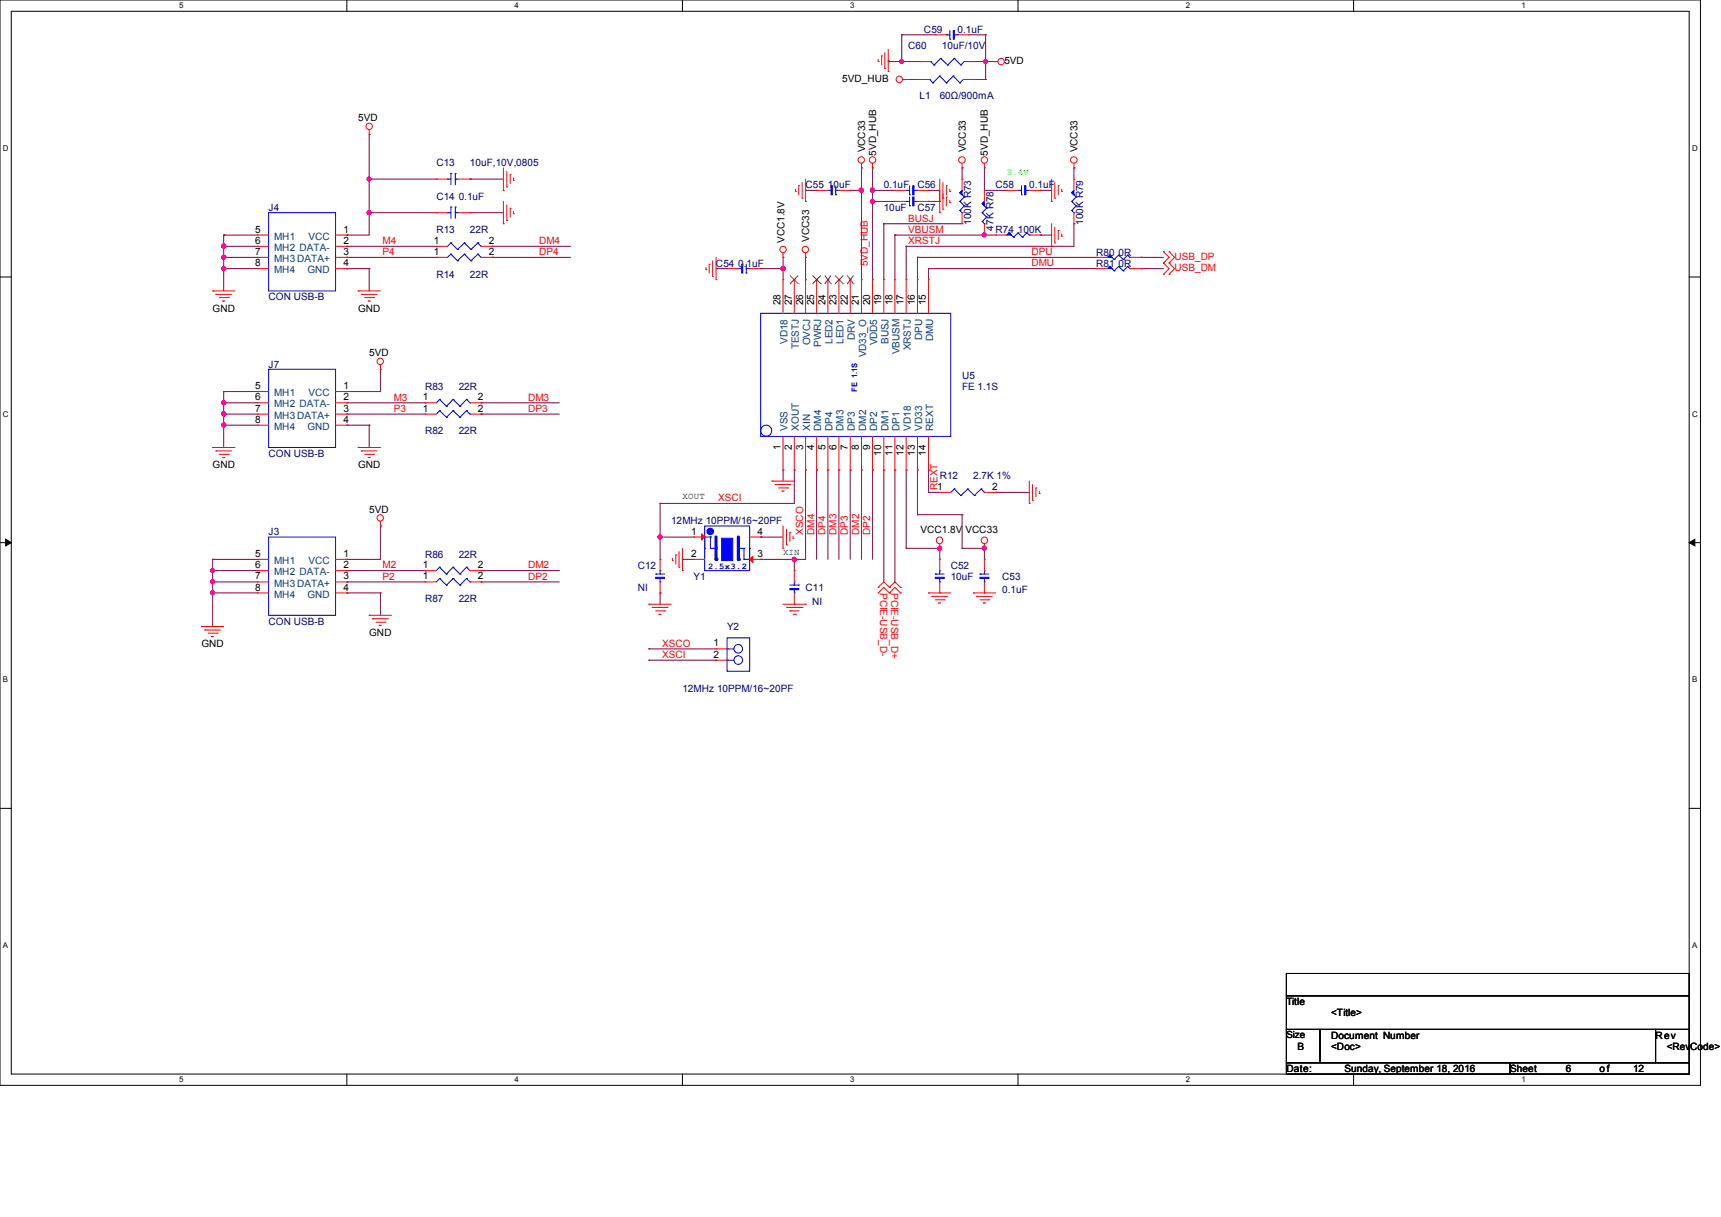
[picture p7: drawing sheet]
<svg xmlns="http://www.w3.org/2000/svg" width="297mm" height="210mm" viewBox="0 0 297 210" stroke-linecap="round" stroke-linejoin="round" font-family="sans-serif">
<path d="M0 0h293.5v187.3h-293.5zM1.9 1.9h289.6v183.4h-289.6z" fill="none" stroke="#000" stroke-width=".17"/>
<g fill="#fff">
<path d="M30.9 .2h.8v1.5h-.8z"/>
<path d="M30.9 185.5h.8v1.6h-.8z"/>
</g>
<path d="M59.9 0v1.9M59.9 185.3v2" fill="none" stroke="#000" stroke-width=".17"/>
<g fill="#fff">
<path d="M88.8 .2h.8v1.5h-.8z"/>
<path d="M88.8 185.5h.8v1.6h-.8z"/>
</g>
<path d="M117.8 0v1.9M117.8 185.3v2" fill="none" stroke="#000" stroke-width=".17"/>
<g fill="#fff">
<path d="M146.7 .2h.8v1.5h-.8z"/>
<path d="M146.7 185.5h.8v1.6h-.8z"/>
</g>
<path d="M175.7 0v1.9M175.7 185.3v2" fill="none" stroke="#000" stroke-width=".17"/>
<g fill="#fff">
<path d="M204.6 .2h.8v1.5h-.8z"/>
<path d="M204.6 185.5h.8v1.6h-.8z"/>
</g>
<path d="M233.6 0v1.9M233.6 185.3v2" fill="none" stroke="#000" stroke-width=".17"/>
<g fill="#fff">
<path d="M262.6 .2h.7v1.5h-.7z"/>
<path d="M262.6 185.5h.7v1.6h-.7z"/>
<path d="M.5 24.8h1v1.6h-1z"/>
<path d="M292 24.8h1v1.6h-1z"/>
<path d="M.5 70.7h1v1.5h-1z"/>
<path d="M292 70.7h1v1.5h-1z"/>
</g>
<path d="M0 47.8h1.9M291.5 47.8h2" fill="none" stroke="#000" stroke-width=".17"/>
<g fill="#fff">
<path d="M.5 116.5h.9v1.6h-.9z"/>
<path d="M292 116.5h.9v1.6h-.9z"/>
</g>
<path d="M0 93.6h1.9M291.5 93.6h2" fill="none" stroke="#000" stroke-width=".17"/>
<path d="M1 93l.9 .6-.9 .6zM291.5 93.6l1-.6v1.2z" fill="#000" stroke="#000" stroke-width=".17"/>
<g fill="#fff">
<path d="M.5 162.4h.9v1.5h-.9z"/>
<path d="M292 162.4h.9v1.5h-.9z"/>
</g>
<path d="M0 139.5h1.9M291.5 139.5h2M222 168h69.5v3.8h-69.5zM222 171.8h69.5v5.8h-69.5zM222 177.6h5.8v5.8h-5.8zM227.8 177.6h57.9v5.8h-57.9zM285.7 177.6h5.8v5.8h-5.8zM222 183.4h38.6v1.9h-38.6zM260.6 183.4h30.9v1.9h-30.9z" fill="none" stroke="#000" stroke-width=".17"/>
<g fill="none" stroke="#800040" stroke-width=".17">
<path d="M153.3 10.5h.1M153.3 10.5v.1h5.4M155.6 10.6h.1M155.6 6h.1M155.6 6h5.8M155.6 6v4.6M156.6 13.7h1.9M158.5 13.7h.1M158.7 10.6h.1M167.2 6h2.9M168.1 13.7h2M168.4 10.6h3"/>
<path d="M170.1 10.6h.1M170.1 13.7h.1M170.1 6h.1M170.1 6v7.7M171.4 10.6h.1M63.7 23.2h.1M63.7 30.9h.1M63.7 36.7h.1M63.7 23.2v17.4h-3.8M63.7 30.9h11.6M63.7 36.7h11.6M81.1 36.7h.1"/>
<path d="M81.1 30.9h.1M81.1 30.9h5.8M81.1 36.7h5.8M139 32.9h.1M139 32.9h1.9M146.7 32.9h.1M146.7 32.9h2M148.7 32.9h.1M148.7 29h.1M148.7 29v19.3M150.6 32.9h.1M150.6 29h.1"/>
<path d="M150.6 34.8h.1M150.6 29v19.3M150.6 32.9h3.8M150.6 34.8h3.8M152.5 38.6h.1M152.5 38.6v9.7M152.5 38.6h13.5M160.2 32.9h.1M160.2 34.8h.1M160.2 32.9h2M160.2 34.8h2M166 29h.1"/>
<path d="M166 29v1.9M169.9 32.9h.1M169.9 29h.1M169.9 32.9h3.8M169.9 29v3.9M179.5 32.9h.1M179.5 32.9h2M185.3 38.6h.1M185.3 29h.1M185.3 38.6v3.9h-28.9M185.3 29v1.9M38.6 40.6h.1"/>
<path d="M38.6 42.5h.1M38.6 44.4h.1M38.6 46.4h.1M38.6 46.4h5.8M38.6 42.5h5.8M38.6 44.4h5.8M38.6 40.6h5.8M38.6 40.6v9.6M59.9 46.4h.1M59.9 42.5h.1M59.9 44.4h.1M59.9 40.6h.1"/>
<path d="M59.9 46.4h3.8M59.9 42.5h15.4M59.9 44.4h15.4M63.7 46.4h.1M63.7 46.4v3.8M85 44.4h.1M85 42.5h.1M85 42.5h13.5M85 44.4h13.5M123.6 46.4h.1M123.6 46.4h1.9M131.3 46.4h.1"/>
<path d="M131.3 46.4h3.8M135.1 44.4h.1M135.1 46.4h.1M135.1 44.4v3.9M139 44.4h.1M139 44.4v3.9M154.4 40.6h.1M154.4 40.6v7.7M154.4 40.6h17.4M156.4 42.5h.1M156.4 42.5v5.8M158.3 44.4h.1"/>
<path d="M158.3 44.4h30.9M158.3 44.4v3.9M160.2 46.4h.1M160.2 46.4h29M160.2 46.4v1.9M169.9 40.6h.1M179.5 40.6h.1M179.5 40.6h2M196.9 44.4h.1M196.9 46.4h.1M196.9 46.4h3.9M196.9 44.4h3.9"/>
<path d="M38.6 67.6h.1M38.6 73.4h.1M38.6 71.5h.1M38.6 69.5h.1M38.6 71.5h5.8M38.6 69.5h5.8M38.6 67.6v9.6M38.6 73.4h5.8M38.6 67.6h5.8M59.9 69.5h.1M59.9 71.5h.1M59.9 73.4h.1"/>
<path d="M59.9 67.6h.1M59.9 71.5h13.5M59.9 69.5h13.5M59.9 73.4h3.8M63.7 73.4h.1M63.7 73.4v3.8M65.7 63.7h.1M65.7 63.7v3.9h-5.8M83 71.5h.1M83 69.5h.1M83 71.5h13.5M83 69.5h13.5"/>
<path d="M36.7 96.5h.1M36.7 98.5h.1M36.7 98.5h7.7M36.7 96.5h7.7M36.7 96.5v11.6M59.9 98.5h.1M59.9 96.5h.1M59.9 98.5h13.5M65.7 90.8h.1M65.7 90.8v5.7h-5.8M83 98.5h.1M83 98.5h13.5"/>
<path d="M113.9 92.7h.1M113.9 86.9h.1M113.9 86.9v9.6M113.9 92.7h5.8M117.8 96.5h.1M117.8 96.5h1.9M131.3 92.7h.1M131.3 96.5h.1M131.3 92.7h3.8M135.1 81.1h.1M135.1 81.1v1.9M137.1 96.5h.1"/>
<path d="M137.1 81.1h.1M137.1 81.1v5.8h-23.2M137.1 96.5v2M139 81.1h.1M139 81.1v15.4h-7.7M140.9 81.1h.1M140.9 81.1v15.4M142.9 81.1h.1M142.9 81.1v15.4M144.8 81.1h.1M144.8 81.1v15.4M146.7 81.1h.1"/>
<path d="M146.7 81.1v15.4M148.7 81.1h.1M148.7 81.1v15.4M150.6 81.1h.1M150.6 81.1v15.4M152.5 81.1h.1M152.5 81.1v19.3M154.4 81.1h.1M154.4 81.1v19.3M156.4 81.1h.1M156.4 94.6h.1M156.4 81.1v13.5"/>
<path d="M156.4 94.6h5.8M158.3 81.1h.1M158.3 88.8h.1M158.3 81.1v7.7M158.3 88.8h7.7M160.2 81.1h.1M160.2 85h.1M160.2 81.1v3.9M160.2 85h2M162.2 94.6h.1M162.2 94.6v1.9M166 88.8h.1"/>
<path d="M166 94.6h.1M166 88.8v5.8M166 94.6h3.9M169.9 94.6h.1M169.9 94.6v1.9M171.8 85h.1M171.8 85h5.8M36.7 100.4h.1M36.7 102.3h.1M36.7 100.4h7.7M36.7 102.3h7.7M59.9 100.4h.1"/>
<path d="M59.9 102.3h.1M59.9 100.4h13.5M59.9 102.3h5.8M65.7 102.3h.1M65.7 102.3v3.9M83 100.4h.1M83 100.4h13.5M112 112h.1M112 113.9h.1M112 112h11.6M112 113.9h11.6M113.9 102.3h.1"/>
<path d="M113.9 102.3v2"/>
</g>
<g fill="#f0f" stroke="#f0f" stroke-width=".17">
<circle cx="162.2" cy="94.6" r=".36"/>
<circle cx="150.5" cy="32.8" r=".37"/>
<circle cx="150.6" cy="34.7" r=".36"/>
<circle cx="113.9" cy="92.6" r=".36"/>
<circle cx="169.9" cy="40.5" r=".36"/>
<circle cx="169.9" cy="94.6" r=".36"/>
<circle cx="148.6" cy="32.8" r=".38"/>
<circle cx="135.1" cy="46.3" r=".37"/>
<circle cx="38.6" cy="42.5" r=".38"/>
<circle cx="38.6" cy="44.4" r=".37"/>
<circle cx="38.6" cy="46.3" r=".37"/>
<circle cx="38.6" cy="69.5" r=".37"/>
<circle cx="36.7" cy="98.4" r=".36"/>
<circle cx="36.7" cy="100.4" r=".37"/>
<circle cx="36.7" cy="102.3" r=".36"/>
<circle cx="38.6" cy="73.3" r=".37"/>
<circle cx="38.6" cy="71.4" r=".38"/>
<circle cx="63.7" cy="30.9" r=".36"/>
<circle cx="63.7" cy="36.7" r=".36"/>
<circle cx="137" cy="96.5" r=".37"/>
<circle cx="170.1" cy="10.6" r=".36"/>
<circle cx="155.6" cy="10.6" r=".36"/>
</g>
<g fill="none" stroke="#f00" stroke-width=".17">
<path d="M151.6 10.6h.1M151.6 10.2v.4M152.1 9.7h.1M152.1 9.7v1.5M152.7 11.8h.1M152.7 9.1v2.7M153.3 12.4h.1M153.3 8.5v3.9M155.8 13.7h.8M156.6 13.7h.1M171.4 10.6h.1M171.4 10.6h.8"/>
<path d="M63.7 23.2h.1M63.7 22.4v.8M86.9 38.6h.1M86.9 32.9h.1M86.9 29v3.9M86.9 34.8v3.8M87.5 38.1h.1M87.5 32.3h.1M87.5 29.5v2.8M87.5 35.3v2.8M88.1 35.9h.1M88.1 30.1h.1"/>
<path d="M88.1 30.1v1.6M88.1 35.9v1.6M88.6 36.9h.1M88.6 31.1h.1M88.6 30.7v.4M88.6 36.5v.4M137.3 33h.1M137.3 32.6v.4M137.8 32h.1M137.8 32v1.6M138.4 34.2h.1M138.4 31.5v2.7"/>
<path d="M139 34.8h.1M139 30.9v3.9M148.7 29h.1M148.7 28.2v.8M150.6 29h.1M150.6 28.2v.8M162.2 34.8h.1M162.2 36.7h.1M162.2 30.9v5.8M162.7 34.2h.1M162.7 36.1h.1M162.7 31.5v4.6"/>
<path d="M163.3 32h.1M163.3 34h.1M163.3 32v1.6M163.3 34v1.5M163.9 33h.1M163.9 35h.1M163.9 32.6v.4M163.9 34.6v.4M166 29h.1M166 28.2v.8M169.9 29h.1M169.9 28.2v.8"/>
<path d="M181.5 34.8h.1M181.5 30.9v3.9M181.5 38.6v3.9M182 34.2h.1M182 31.5v2.7M182 39.2v2.7M182.6 32h.1M182.6 39.8h.1M182.6 32v1.6M182.6 39.8v1.5M183.2 33h.1M183.2 32.6v.4"/>
<path d="M185.3 29h.1M185.3 28.2v.8M36.7 50.2h.1M36.7 50.2h3.9M37.3 50.8h.1M37.3 50.8h2.7M37.8 51.4h1.6M38.4 51.9h.1M38.4 51.9h.4M39.4 51.4h.1M61.8 50.2h.1M61.8 50.2h3.9"/>
<path d="M62.4 50.8h.1M62.4 50.8h2.7M62.9 51.4h1.6M63.5 51.9h.1M63.5 51.9h.4M64.5 51.4h.1M121.8 46.5h.1M121.8 46.1v.4M122.4 45.6h.1M122.4 45.6v1.5M123 47.7h.1M123 45v2.7"/>
<path d="M123.6 48.3h.1M123.6 44.4v3.9M135.1 44.4h.1M135.1 43.6v.8M139 44.4h.1M139 43.6v.8M181.5 42.5h.1M182 41.9h.1M183.2 40.8h.1M183.2 40.3v.5M200.8 45.4h.1M200.8 43.4h.1"/>
<path d="M200.8 47.3h.1M200.8 43.4l1 1-1 1M200.8 45.4l1 1-1 .9M201.8 45.4h.1M201.8 43.4h.1M201.8 47.3h.1M201.8 43.4l.9 1-.9 1M201.8 45.4l.9 1-.9 .9M36.7 77.2h.1M36.7 77.2h3.9M37.3 77.8h.1M37.3 77.8h2.7"/>
<path d="M37.8 78.4h1.6M38.4 79h.1M38.4 79h.4M39.4 78.4h.1M61.8 77.2h.1M61.8 77.2h3.9M62.4 77.8h.1M62.4 77.8h2.7M62.9 78.4h1.6M63.5 79h.1M63.5 79h.4M64.5 78.4h.1"/>
<path d="M65.7 63.7h.1M65.7 62.9v.8M65.7 90.8h.1M65.7 90v.8M116 96.7h.1M116 96.4v.3M116.6 95.8h.1M116.6 95.8v1.5M117.2 97.9h.1M117.2 95.2v2.7M117.8 98.5h.1M117.8 94.6v3.9"/>
<path d="M133.2 83h.1M133.2 83h3.9M133.8 83.6h.1M133.8 83.6h2.7M134.4 84.2h1.5M135 84.8h.1M135 84.8h.3M135.1 94.6h.1M135.1 90.8v3.8M135.7 94h.1M135.7 91.3v2.7M135.9 84.2h.1"/>
<path d="M136.3 91.9h.1M136.3 91.9v1.5M136.9 92.9h.1M136.9 92.5v.4M162.2 94.6h.1M162.2 93.9v.7M169.9 94.6h.1M169.9 93.9v.7M177.6 86.9h.1M177.6 83v3.9M178.2 86.3h.1M178.2 83.6v2.7"/>
<path d="M178.8 84.2h.1M178.8 84.2v1.5M179.4 85.1h.1M179.4 84.8v.3M34.8 108.1h.1M34.8 108.1h3.8M35.3 108.7h.1M35.3 108.7h2.8M35.9 109.3h1.6M36.5 109.9h.1M36.5 109.9h.4M37.5 109.3h.1"/>
<path d="M63.7 106.2h.1M63.7 106.2h3.9M64.3 106.8h.1M64.3 106.8h2.7M64.9 107.4h1.5M65.4 107.9h.1M65.4 107.9h.4M66.4 107.4h.1M112 104.3h.1M112 104.3h3.8M112.6 104.8h.1M112.6 104.8h2.7"/>
<path d="M113.2 105.4h1.5M113.7 106h.1M113.7 106h.4M114.7 105.4h.1M135.1 104.3h3.9M135.7 104.8h2.7M136.3 105.4h.1M136.3 105.4h1.5M136.9 106h.4M137.3 106h.1M138.4 104.8h.1M139 104.3h.1"/>
<path d="M151.6 101.3h.1M151.6 102.3h.1M151.6 101.3l.9-.9 1 .9M151.6 102.3l.9-1 1 1M153.5 101.3h.1M153.5 102.3h.1M153.5 101.3l.9-.9 1 .9M153.5 102.3l.9-1 1 1M155.4 101.3h.1M155.4 102.3h.1M160.2 102.3h.1M160.2 102.3h3.9"/>
<path d="M160.8 102.9h.1M160.8 102.9h2.7M161.4 103.5h1.5M162 104.1h.1M162 104.1h.3M162.9 103.5h.1M168 102.3h.1M168 102.3h3.8M168.5 102.9h.1M168.5 102.9h2.7M169.1 103.5h1.5M169.7 104.1h.1"/>
<path d="M169.7 104.1h.4M170.6 103.5h.1"/>
<circle cx="155.2" cy="13.7" r=".56"/>
<circle cx="172.8" cy="10.6" r=".55"/>
<circle cx="63.7" cy="21.8" r=".55"/>
<circle cx="148.6" cy="27.6" r=".55"/>
<circle cx="150.6" cy="27.6" r=".55"/>
<circle cx="166" cy="27.6" r=".56"/>
<circle cx="169.9" cy="27.6" r=".55"/>
<circle cx="185.3" cy="27.6" r=".56"/>
<circle cx="135.1" cy="43.1" r=".55"/>
<circle cx="139" cy="43.1" r=".55"/>
<circle cx="65.6" cy="62.4" r=".55"/>
<circle cx="65.6" cy="89.4" r=".55"/>
<circle cx="162.1" cy="93.2" r=".56"/>
<circle cx="169.9" cy="93.2" r=".56"/>
</g>
<g fill="#00f" stroke="#00f" stroke-width=".17">
<path d="M124.5 92.9h1.9v3.8h-1.9z" fill-rule="evenodd"/>
<circle cx="122.6" cy="91.7" r=".56"/>
</g>
<path d="M121.6 90.8h7.8v7.7h-7.8zM121.6 94.6h.1M121.6 92.7v1.9M122.6 94.6h1M123.6 94.6h.1M127.4 94.6h.1M127.4 94.6h1M129.4 94.6h.1M129.4 94.6v1.9" fill="none" stroke="#00f" stroke-width=".17"/>
<path d="M123.6 92.7v3.8" fill="none" stroke="#00f" stroke-width=".55"/>
<circle cx="123.6" cy="96.5" r=".28" fill="#00f"/>
<path d="M127.4 92.7v3.8" fill="none" stroke="#00f" stroke-width=".55"/>
<circle cx="127.4" cy="96.5" r=".28" fill="#00f"/>
<g fill="none" stroke="#00f" stroke-width=".17">
<path d="M160.4 13.7h.1M160.4 13.7l.6 .6M160.6 10.6h.1M160.6 10.6l.6 .6M161 14.3h.1M161.2 11.2h.1M162.2 13.1h.1M162.2 13.1l1.1 1.2M162.2 13.1l-1.2 1.2M162.3 10.1h.1M162.3 10.1l1.2 1.1M162.3 10.1l-1.1 1.1"/>
<path d="M163.3 14.3h.1M163.3 6h.1M163.3 6h.6M163.5 11.2h.1M163.9 6.8h.1M163.9 5.2v1.6M164.5 13.1h.1M164.5 13.1l1.2 1.2M164.5 13.1l-1.2 1.2M164.7 10.1h.1M164.7 10.1l1.1 1.1M164.7 10.1l-1.2 1.1"/>
<path d="M164.7 6h.6M165.3 6h.1M165.7 14.3h.1M165.8 11.2h.1M166.2 13.7l-.5 .6M166.4 10.6l-.6 .6M46.4 36.7h11.5v13.5h-11.5zM77.2 36.7h.1M77.2 30.9h.1M77.2 36.7h.6M77.2 30.9h.6M77.8 35.7h.1"/>
<path d="M77.8 29.9h.1M77.8 29.9v2M77.8 35.7v2M78.6 35.7h.1M78.6 36.7h.1M78.6 29.9h.1M78.6 30.9h.1M78.6 29.9v2M78.6 35.7v2M78.6 36.7h.6M78.6 30.9h.6M142.9 32.9h.1"/>
<path d="M142.9 32.9h.5M144.2 33.6h.1M144.2 32.9h.6M144.2 32v1.6M144.8 32.9h.1M156.4 32.9h.1M156.4 34.8h.1M156.4 32.9h.6M156.4 34.8h.6M157 33.6h.1M157 35.5h.1M157 32v1.6"/>
<path d="M157 34v1.5M157.7 32.9h.6M157.7 34.8h.6M158.3 32.9h.1M158.3 34.8h.1M165.7 33.2h.1M165.7 34.8h.1M165.7 36.3h.1M165.7 33.2l.7 .8M165.7 34.8l.7 .7M165.7 36.3l.3 .4M166 36.7h.1"/>
<path d="M166 32.9l-.3 .3M166.4 34h.1M166.4 35.5h.1M166.4 34l-.7 .8M166.4 35.5l-.7 .8M169.5 35.1h.1M169.5 36.7h.1M169.5 38.2h.1M169.5 35.1l.8 .8M169.5 36.7l.8 .8M169.5 38.2l.4 .4M169.9 38.6h.1"/>
<path d="M169.9 34.8l-.4 .3M170.3 35.9h.1M170.3 37.5h.1M170.3 35.9l-.8 .8M170.3 37.5l-.8 .7M175.7 32.9h.1M175.7 32.9h.6M176.3 33.6h.1M176.3 32v1.6M177 32.9h.6M177.6 32.9h.1M185 33.2h.1"/>
<path d="M185 34.8h.1M185 36.3h.1M185 36.3l.3 .4M185 33.2l.7 .8M185 34.8l.7 .7M185.3 36.7h.1M185.3 32.9l-.3 .3M185.7 34h.1M185.7 35.5h.1M185.7 34l-.7 .8M185.7 35.5l-.7 .8M77.8 41.9h.1"/>
<path d="M77.8 43.9h.1M77.8 41.9l-.6 .6M77.8 41.9l1.2 1.2M77.8 43.9l-.6 .5M77.8 43.9l1.2 1.1M79 43.1h.1M79 45h.1M80.1 41.9h.1M80.1 43.9h.1M80.1 41.9l-1.1 1.2M80.1 41.9l1.2 1.2M80.1 43.9l-1.1 1.1"/>
<path d="M80.1 43.9l1.2 1.1M81.3 43.1h.1M81.3 45h.1M82.5 41.9h.1M82.5 43.9h.1M82.5 41.9l-1.2 1.2M82.5 41.9l.5 .6M82.5 43.9l-1.2 1.1M82.5 43.9l.5 .5M83 42.5h.1M83 44.4h.1M127.4 46.4h.1"/>
<path d="M127.4 46.4h.6M128.8 47.1h.1M128.8 46.4h.6M128.8 45.6v1.5M129.4 46.4h.1M131.3 54.1h32.8v21.2h-32.8zM174.2 40.2h.1M174.2 40.2l-.5 .4M174.2 40.2l.7 .7M174.9 40.9h.1M175.7 40.2h.1M175.7 40.2l-.8 .7"/>
<path d="M175.7 40.2l.7 .7M176.4 40.9h.1M177.2 40.2h.1M177.2 40.2l-.8 .7M177.2 40.2l.4 .4M177.6 40.6h.1M191.5 44h.1M191.5 46h.1M191.5 44l-.4 .4M191.5 44l.8 .8M191.5 46l-.4 .4M191.5 46l.8 .7"/>
<path d="M192.3 44.8h.1M192.3 46.7h.1M193 44h.1M193 46h.1M193 44l-.7 .8M193 44l.8 .8M193 46l-.7 .7M193 46l.8 .7M193.8 44.8h.1M193.8 46.7h.1M194.6 44h.1M194.6 46h.1"/>
<path d="M194.6 44l-.8 .8M194.6 44l.4 .4M194.6 46l-.8 .7M194.6 46l.4 .4M195 44.4h.1M195 46.4h.1M46.4 63.7h11.5v13.5h-11.5zM75.9 68.9h.1M75.9 70.9h.1M75.9 68.9l-.6 .6M75.9 68.9l1.1 1.2M75.9 70.9l-.6 .6"/>
<path d="M75.9 70.9l1.1 1.1M77 70.1h.1M77 72h.1M78.2 68.9h.1M78.2 70.9h.1M78.2 68.9l-1.2 1.2M78.2 68.9l1.2 1.2M78.2 70.9l-1.2 1.1M78.2 70.9l1.2 1.1M79.4 70.1h.1M79.4 72h.1M80.5 68.9h.1"/>
<path d="M80.5 70.9h.1M80.5 68.9l-1.1 1.2M80.5 68.9l.6 .6M80.5 70.9l-1.1 1.1M80.5 70.9l.6 .6M81.1 69.5h.1M81.1 71.5h.1M46.4 92.7h11.5v13.5h-11.5zM75.9 97.9h.1M75.9 99.8h.1M75.9 97.9l-.6 .6M75.9 97.9l1.1 1.2"/>
<path d="M75.9 99.8l-.6 .6M75.9 99.8l1.1 1.2M77 99.1h.1M78.2 97.9h.1M78.2 99.8h.1M78.2 97.9l-1.2 1.2M78.2 97.9l1.2 1.2M78.2 99.8l-1.2 1.2M78.2 99.8l1.2 1.2M79.4 99.1h.1M80.5 97.9h.1M80.5 99.8h.1"/>
<path d="M80.5 97.9l-1.1 1.2M80.5 97.9l.6 .6M80.5 99.8l-1.1 1.2M80.5 99.8l.6 .6M81.1 98.5h.1M113.2 99.1h.1M113.2 99.1h1.5M113.9 98.5h.1M113.9 98.5v.6M113.9 99.8v.6M121.6 92.7h1M122.6 92.7h.1"/>
<path d="M122.6 92.7v1.9M128.4 96.5h.1M128.4 94.6h.1M128.4 96.5h1M128.4 94.6v1.9M161.4 99.1h.1M161.4 99.1h1.5M162.2 98.5h.1M162.2 98.5v.6M162.2 99.8v.6M164.7 84.4h.1M164.7 84.4l-.6 .6"/>
<path d="M164.7 84.4l1.1 1.1M165.8 85.5h.1M167 84.4h.1M167 84.4l-1.2 1.1M167 84.4l1.1 1.1M168.1 85.5h.1M169.1 99.1h.1M169.1 99.1h1.5M169.3 84.4h.1M169.3 84.4l-1.2 1.1M169.3 84.4l.6 .6M169.9 85h.1"/>
<path d="M169.9 98.5h.1M169.9 98.5v.6M169.9 99.8v.6M77 101h.1M79.4 101h.1M81.1 100.4h.1M113.9 100.4h.1M125.5 110.1h3.9v5.7h-3.9zM125.5 112h.1M125.5 113.9h.1M125.5 112h1.2M125.5 113.9h1.2"/>
<path d="M136.3 101h1.5M137.1 100.4h.1M137.1 102.3h.1M137.1 100.4v.6M137.1 101.8v.5M137.8 101h.1M162.2 100.4h.1M169.9 100.4h.1"/>
<circle cx="132.2" cy="74.3" r=".95"/>
<circle cx="127.4" cy="112" r=".74"/>
<circle cx="127.4" cy="113.9" r=".74"/>
</g>
<g fill="#f00" stroke="#f00" stroke-width=".17">
<path d="M121.1 92.1l.5 .6-.5 .5z"/>
<path d="M129.9 96v1.1l-.5-.6z"/>
</g>
<g fill="none" stroke="#f00" stroke-width=".17">
<path d="M158.5 13.7h.1M158.5 13.7h1.9M158.7 10.6h.1M158.7 10.6h1.9M161.4 6h.1M161.4 6h1.9M165.3 6h1.9M166.2 13.7h1.9M166.4 10.6h2M167.2 6h.1M168.1 13.7h.1M168.4 10.6h.1"/>
<path d="M75.3 36.7h.1M75.3 30.9h.1M75.3 36.7h1.9M75.3 30.9h1.9M79.2 36.7h1.9M79.2 30.9h1.9M81.1 36.7h.1M81.1 30.9h.1M140.9 32.9h.1M140.9 32.9h2M144.8 32.9h1.9M146.7 32.9h.1"/>
<path d="M154.4 32.9h.1M154.4 34.8h.1M154.4 32.9h2M154.4 34.8h2M158.3 32.9h1.9M158.3 34.8h1.9M160.2 32.9h.1M160.2 34.8h.1M166 30.9h.1M166 38.6h.1M166 30.9v2M166 36.7v1.9"/>
<path d="M169.9 32.9h.1M169.9 32.9v1.9M169.9 38.6v2M173.7 32.9h.1M173.7 32.9h2M177.6 32.9h1.9M179.5 32.9h.1M185.3 30.9h.1M185.3 38.6h.1M185.3 30.9v2M185.3 36.7v1.9M44.4 46.4h.1"/>
<path d="M44.4 44.4h.1M44.4 40.6h.1M44.4 42.5h.1M44.4 44.4h2M44.4 40.6h2M44.4 42.5h2M44.4 46.4h2M57.9 44.4h2M57.9 40.6h2M57.9 42.5h2M57.9 46.4h2M59.9 40.6h.1"/>
<path d="M59.9 44.4h.1M59.9 42.5h.1M59.9 46.4h.1M75.3 42.5h.1M75.3 44.4h.1M75.3 44.4h1.9M75.3 42.5h1.9M83 44.4h2M83 42.5h2M85 42.5h.1M85 44.4h.1M125.5 46.4h.1"/>
<path d="M125.5 46.4h1.9M129.4 46.4h1.9M131.3 46.4h.1M135.1 48.3h.1M135.1 48.3v5.8M137.1 48.3h.1M137.1 48.3v5.8M139 48.3h.1M139 48.3v5.8M140.9 48.3h.1M140.9 48.3v5.8M142.9 48.3h.1"/>
<path d="M142.9 48.3v5.8M144.8 48.3h.1M144.8 48.3v5.8M146.7 48.3h.1M146.7 48.3v5.8M148.7 48.3h.1M148.7 48.3v5.8M150.6 48.3h.1M150.6 48.3v5.8M152.5 48.3h.1M152.5 48.3v5.8M154.4 48.3h.1"/>
<path d="M154.4 48.3v5.8M156.4 48.3h.1M156.4 48.3v5.8M158.3 48.3h.1M158.3 48.3v5.8M160.2 48.3h.1M160.2 48.3v5.8M169.9 40.6h.1M171.8 40.6h.1M171.8 40.6h1.9M177.6 40.6h1.9M179.5 40.6h.1"/>
<path d="M189.2 44.4h.1M189.2 46.4h.1M189.2 44.4h1.9M189.2 46.4h1.9M195 44.4h1.9M195 46.4h1.9M196.9 44.4h.1M196.9 46.4h.1M44.4 73.4h.1M44.4 71.5h.1M44.4 67.6h.1M44.4 69.5h.1"/>
<path d="M44.4 67.6h2M44.4 71.5h2M44.4 69.5h2M44.4 73.4h2M57.9 67.6h2M57.9 71.5h2M57.9 69.5h2M57.9 73.4h2M59.9 67.6h.1M59.9 71.5h.1M59.9 69.5h.1M59.9 73.4h.1"/>
<path d="M73.4 69.5h.1M73.4 71.5h.1M73.4 71.5h1.9M73.4 69.5h1.9M81.1 71.5h1.9M81.1 69.5h1.9M83 69.5h.1M83 71.5h.1M135.1 75.3v5.8M137.1 75.3v5.8M139 75.3v5.8M140.9 75.3v5.8"/>
<path d="M142.9 75.3v5.8M144.8 75.3v5.8M146.7 75.3v5.8M148.7 75.3v5.8M150.6 75.3v5.8M152.5 75.3v5.8M154.4 75.3v5.8M156.4 75.3v5.8M158.3 75.3v5.8M160.2 75.3v5.8M44.4 96.5h.1M44.4 98.5h.1"/>
<path d="M44.4 96.5h2M44.4 98.5h2M57.9 96.5h2M57.9 98.5h2M59.9 96.5h.1M59.9 98.5h.1M73.4 98.5h.1M73.4 98.5h1.9M81.1 98.5h1.9M83 98.5h.1M113.9 96.5h.1M113.9 96.5v2"/>
<path d="M119.7 92.7h.1M119.7 96.5h.1M119.7 92.7h1.9M119.7 96.5h1.9M129.4 92.7h1.9M129.4 96.5h1.9M131.3 92.7h.1M131.3 96.5h.1M135.1 81.1h.1M137.1 98.5h.1M137.1 81.1h.1M137.1 98.5v1.9"/>
<path d="M139 81.1h.1M140.9 81.1h.1M142.9 81.1h.1M144.8 81.1h.1M146.7 81.1h.1M148.7 81.1h.1M150.6 81.1h.1M152.5 81.1h.1M154.4 81.1h.1M156.4 81.1h.1M158.3 81.1h.1M160.2 81.1h.1"/>
<path d="M162.2 85h.1M162.2 96.5h.1M162.2 85h1.9M162.2 96.5v2M169.9 96.5h.1M169.9 96.5v2M169.9 85h1.9M171.8 85h.1M44.4 102.3h.1M44.4 100.4h.1M44.4 100.4h2M44.4 102.3h2"/>
<path d="M57.9 100.4h2M57.9 102.3h2M59.9 100.4h.1M59.9 102.3h.1M73.4 100.4h.1M73.4 100.4h1.9M81.1 100.4h1.9M83 100.4h.1M113.9 102.3h.1M113.9 100.4v1.9M123.6 112h.1M123.6 113.9h.1"/>
<path d="M123.6 112h1.9M123.6 113.9h1.9M137.1 104.3h.1M137.1 102.3v2M162.2 102.3h.1M162.2 100.4v1.9M169.9 102.3h.1M169.9 100.4v1.9"/>
</g>
<g fill="#00f" stroke="#00f" stroke-width=".17">
<path d="M169.5 35.1l.4-.3v.7z" fill-rule="evenodd"/>
<path d="M191.5 44l.4 .4h-.8l.4-.4 .4 .4z" fill-rule="evenodd"/>
<path d="M136.3 101.6h1.5v.2h-1.5z" fill-rule="evenodd"/>
<path d="M157.5 32h.2v1.6h-.2z" fill-rule="evenodd"/>
<path d="M191.5 46l.4 .4h-.8l.4-.4 .4 .4z" fill-rule="evenodd"/>
<path d="M173.7 40.6l.5-.4 .3 .4-.3-.4 .3 .4z" fill-rule="evenodd"/>
<path d="M157.5 34h.2v1.5h-.2z" fill-rule="evenodd"/>
<path d="M113.2 99.6h1.5v.2h-1.5z" fill-rule="evenodd"/>
<path d="M185 33.2l.3-.3v.7z" fill-rule="evenodd"/>
<path d="M165.7 33.2l.3-.3v.7z" fill-rule="evenodd"/>
<path d="M169.1 99.6h1.5v.2h-1.5z" fill-rule="evenodd"/>
<path d="M176.8 32h.2v1.6h-.2z" fill-rule="evenodd"/>
<path d="M128 45.6h.2v1.5h-.2z" fill-rule="evenodd"/>
<path d="M164.5 5.2h.2v1.6h-.2z" fill-rule="evenodd"/>
<path d="M143.4 32h.2v1.6h-.2z" fill-rule="evenodd"/>
<path d="M161.4 99.6h1.5v.2h-1.5z" fill-rule="evenodd"/>
</g>
<g fill="none" stroke="#804000" stroke-width=".17">
<path d="M136.3 49h.1M136.3 47.5l1.5 1.5M137.8 49h.1M137.8 47.5l-1.5 1.5M140.2 49h.1M140.2 47.5l1.4 1.5M141.6 49h.1M141.6 47.5l-1.4 1.5M142.3 49h.1M142.3 47.5l1.1 1.5M143.4 49h.1M143.4 47.5l-1.1 1.5"/>
<path d="M144.1 49h.1M144.1 47.5l1.4 1.5M145.5 49h.1M145.5 47.5l-1.4 1.5M146.2 49h.1M146.2 47.5l1.1 1.5M147.3 49h.1M147.3 47.5l-1.1 1.5"/>
</g>
<g fill="#f0f" stroke="#f0f" stroke-width=".17">
<circle cx="162.2" cy="94.6" r=".36"/>
<circle cx="150.5" cy="32.8" r=".37"/>
<circle cx="150.6" cy="34.7" r=".36"/>
<circle cx="113.9" cy="92.6" r=".36"/>
<circle cx="169.9" cy="40.5" r=".36"/>
<circle cx="169.9" cy="94.6" r=".36"/>
<circle cx="148.6" cy="32.8" r=".38"/>
<circle cx="135.1" cy="46.3" r=".37"/>
<circle cx="38.6" cy="42.5" r=".38"/>
<circle cx="38.6" cy="44.4" r=".37"/>
<circle cx="38.6" cy="46.3" r=".37"/>
<circle cx="38.6" cy="69.5" r=".37"/>
<circle cx="36.7" cy="98.4" r=".36"/>
<circle cx="36.7" cy="100.4" r=".37"/>
<circle cx="36.7" cy="102.3" r=".36"/>
<circle cx="38.6" cy="73.3" r=".37"/>
<circle cx="38.6" cy="71.4" r=".38"/>
<circle cx="63.7" cy="30.9" r=".36"/>
<circle cx="63.7" cy="36.7" r=".36"/>
<circle cx="137" cy="96.5" r=".37"/>
<circle cx="170.1" cy="10.6" r=".36"/>
<circle cx="155.6" cy="10.6" r=".36"/>
</g>
<g font-size="1.7" fill="#000080">
<text x="159.5" y="5.7">C59</text>
<text x="165.3" y="5.7">0.1uF</text>
<text x="156.7" y="8.4">C60</text>
<text x="162.5" y="8.4">10uF/10V</text>
<text x="158.7" y="17.1">L1</text>
<text x="162.2" y="17.1">60Ω/900mA</text>
<text x="75.3" y="28.7">C13</text>
<text x="81.1" y="28.7">10uF,10V,0805</text>
<text x="75.3" y="34.5">C14</text>
<text x="79.2" y="34.5">0.1uF</text>
<text x="139" y="32.5">C55</text>
<text x="142.9" y="32.5">10uF</text>
<text x="152.5" y="32.5">0.1uF</text>
<text x="158.3" y="32.5">C56</text>
<text x="171.8" y="32.5">C58</text>
<text x="177.6" y="32.5">0.1uF</text>
<text x="46.4" y="36.4">J4</text>
<text x="75.3" y="40.2">R13</text>
<text x="81.1" y="40.2">22R</text>
<text x="152.5" y="36.4">10uF</text>
<text x="158.3" y="36.4">C57</text>
<text x="167.6" y="38.8" transform="rotate(-90 167.6 38.8)">100K R73</text>
<text x="171.5" y="39.8" transform="rotate(-90 171.5 39.8)">47K R78</text>
<text x="171.8" y="40.2">R74</text>
<text x="175.7" y="40.2">100K</text>
<text x="186.9" y="38.8" transform="rotate(-90 186.9 38.8)">100K R79</text>
<text x="75.3" y="48">R14</text>
<text x="81.1" y="48">22R</text>
<text x="123.6" y="46">C54</text>
<text x="127.4" y="46">0.1uF</text>
<text x="189.2" y="44.1">R80</text>
<text x="189.2" y="46">R81</text>
<text x="193" y="44.1">0R</text>
<text x="193" y="46">0R</text>
<text x="46.4" y="51.8">CON USB-B</text>
<text x="46.4" y="63.4">J7</text>
<text x="166" y="65.3">U5</text>
<text x="73.4" y="67.3">R83</text>
<text x="79.2" y="67.3">22R</text>
<text x="166" y="67.3">FE 1.1S</text>
<text x="73.4" y="75">R82</text>
<text x="79.2" y="75">22R</text>
<text x="46.4" y="78.8">CON USB-B</text>
<text x="162.2" y="82.7">R12</text>
<text x="168" y="82.7">2.7K 1%</text>
<text x="46.4" y="92.4">J3</text>
<text x="115.8" y="90.4">12MHz 10PPM/16~20PF</text>
<text x="73.4" y="96.2">R86</text>
<text x="79.2" y="96.2">22R</text>
<text x="110.1" y="98.1">C12</text>
<text x="119.7" y="100.1">Y1</text>
<text x="164.1" y="98.1">C52</text>
<text x="164.1" y="100.1">10uF</text>
<text x="173" y="100.1">C53</text>
<text x="46.4" y="107.8">CON USB-B</text>
<text x="73.4" y="103.9">R87</text>
<text x="79.2" y="103.9">22R</text>
<text x="110.1" y="102">NI</text>
<text x="139" y="102">C11</text>
<text x="140.2" y="104.3">NI</text>
<text x="173" y="102.4">0.1uF</text>
<text x="125.5" y="108.8">Y2</text>
<text x="117.8" y="119.4">12MHz 10PPM/16~20PF</text>
</g>
<g font-size="1.7">
<text x="173.3" y="11.1">5VD</text>
<text x="145.4" y="14.2">5VD_HUB</text>
<text x="61.8" y="20.9">5VD</text>
<text x="149.3" y="26.3" transform="rotate(-90 149.3 26.3)">VCC33</text>
<text x="151.2" y="26.8" transform="rotate(-90 151.2 26.8)">5VD_HUB</text>
<text x="166.7" y="26.3" transform="rotate(-90 166.7 26.3)">VCC33</text>
<text x="170.5" y="26.8" transform="rotate(-90 170.5 26.8)">5VD_HUB</text>
<text x="186" y="26.3" transform="rotate(-90 186 26.3)">VCC33</text>
<text x="44" y="40.1">5</text>
<text x="59.3" y="40.1">1</text>
<text x="135.4" y="41.9" transform="rotate(-90 135.4 41.9)">VCC1.8V</text>
<text x="139.6" y="41.7" transform="rotate(-90 139.6 41.7)">VCC33</text>
<text x="44" y="45.9">8</text>
<text x="44" y="44">7</text>
<text x="44" y="42.1">6</text>
<text x="59.3" y="44">3</text>
<text x="59.3" y="42.1">2</text>
<text x="59.3" y="45.9">4</text>
<text x="74.9" y="42.1">1</text>
<text x="74.9" y="44">1</text>
<text x="84.4" y="42.1">2</text>
<text x="84.4" y="44">2</text>
<text x="36.7" y="53.8">GND</text>
<text x="61.8" y="53.8">GND</text>
<text x="134.7" y="52.7" transform="rotate(-90 134.7 52.7)">28</text>
<text x="136.6" y="52.7" transform="rotate(-90 136.6 52.7)">27</text>
<text x="138.6" y="52.7" transform="rotate(-90 138.6 52.7)">26</text>
<text x="140.5" y="52.7" transform="rotate(-90 140.5 52.7)">25</text>
<text x="142.4" y="52.7" transform="rotate(-90 142.4 52.7)">24</text>
<text x="144.3" y="52.7" transform="rotate(-90 144.3 52.7)">23</text>
<text x="146.3" y="52.7" transform="rotate(-90 146.3 52.7)">22</text>
<text x="148.2" y="52.7" transform="rotate(-90 148.2 52.7)">21</text>
<text x="150.1" y="52.7" transform="rotate(-90 150.1 52.7)">20</text>
<text x="152.1" y="52.7" transform="rotate(-90 152.1 52.7)">19</text>
<text x="154" y="52.7" transform="rotate(-90 154 52.7)">18</text>
<text x="155.9" y="52.7" transform="rotate(-90 155.9 52.7)">17</text>
<text x="157.9" y="52.7" transform="rotate(-90 157.9 52.7)">16</text>
<text x="159.8" y="52.7" transform="rotate(-90 159.8 52.7)">15</text>
<text x="63.7" y="61.5">5VD</text>
<text x="44" y="71">7</text>
<text x="44" y="67.1">5</text>
<text x="44" y="69.1">6</text>
<text x="59.3" y="67.1">1</text>
<text x="59.3" y="71">3</text>
<text x="59.3" y="69.1">2</text>
<text x="73" y="69.1">1</text>
<text x="73" y="71">1</text>
<text x="82.5" y="69.1">2</text>
<text x="82.5" y="71">2</text>
<text x="44" y="72.9">8</text>
<text x="59.3" y="72.9">4</text>
<text x="134.7" y="77.6" transform="rotate(-90 134.7 77.6)">1</text>
<text x="136.6" y="77.6" transform="rotate(-90 136.6 77.6)">2</text>
<text x="138.6" y="77.6" transform="rotate(-90 138.6 77.6)">3</text>
<text x="140.5" y="77.6" transform="rotate(-90 140.5 77.6)">4</text>
<text x="142.4" y="77.6" transform="rotate(-90 142.4 77.6)">5</text>
<text x="144.3" y="77.6" transform="rotate(-90 144.3 77.6)">6</text>
<text x="146.3" y="77.6" transform="rotate(-90 146.3 77.6)">7</text>
<text x="148.2" y="77.6" transform="rotate(-90 148.2 77.6)">8</text>
<text x="150.1" y="77.6" transform="rotate(-90 150.1 77.6)">9</text>
<text x="36.7" y="80.8">GND</text>
<text x="61.8" y="80.8">GND</text>
<text x="152.1" y="78.6" transform="rotate(-90 152.1 78.6)">10</text>
<text x="154" y="78.6" transform="rotate(-90 154 78.6)">11</text>
<text x="155.9" y="78.6" transform="rotate(-90 155.9 78.6)">12</text>
<text x="157.9" y="78.6" transform="rotate(-90 157.9 78.6)">13</text>
<text x="159.8" y="78.6" transform="rotate(-90 159.8 78.6)">14</text>
<text x="63.7" y="88.5">5VD</text>
<text x="161.7" y="84.5">1</text>
<text x="171.2" y="84.5">2</text>
<text x="119.3" y="92.2">1</text>
<text x="130.7" y="92.2">4</text>
<text x="158.9" y="91.9">VCC1.8V</text>
<text x="166.6" y="91.9">VCC33</text>
<text x="44" y="101.9">8</text>
<text x="44" y="100">7</text>
<text x="44" y="96.1">5</text>
<text x="44" y="98">6</text>
<text x="59.3" y="96.1">1</text>
<text x="59.3" y="100">3</text>
<text x="59.3" y="98">2</text>
<text x="59.3" y="101.9">4</text>
<text x="73" y="98">1</text>
<text x="73" y="100">1</text>
<text x="82.5" y="98">2</text>
<text x="82.5" y="100">2</text>
<text x="119.3" y="96.1">2</text>
<text x="130.7" y="96.1">3</text>
<text x="34.8" y="111.7">GND</text>
<text x="63.7" y="109.7">GND</text>
<text x="123.1" y="111.5">1</text>
<text x="123.1" y="113.5">2</text>
<text x="222" y="173.4">Title</text>
<text x="222" y="179.2">Size</text>
<text x="229.7" y="175.3">&lt;Title&gt;</text>
<text x="229.7" y="179.2">Document Number</text>
<text x="285.7" y="179.2">Rev</text>
<text x="222" y="185">Date:</text>
<text x="223.9" y="181.1">B</text>
<text x="229.7" y="181.1">&lt;Doc&gt;</text>
<text x="232.1" y="185">Sunday, September 18, 2016</text>
<text x="260.6" y="185">Sheet</text>
<text x="270.2" y="185">6</text>
<text x="276.1" y="185">of</text>
<text x="281.8" y="185">12</text>
<text x="287.6" y="181.1">&lt;RevCode&gt;</text>
</g>
<g font-size="1.7" fill="#004080">
<text x="47.3" y="41.4">MH1</text>
<text x="53.2" y="41.4">VCC</text>
<text x="47.3" y="47.2">MH4</text>
<text x="47.3" y="45.2">MH3 DATA+</text>
<text x="47.3" y="43.3">MH2 DATA-</text>
<text x="53" y="47.2">GND</text>
<text x="135.9" y="59.4" transform="rotate(-90 135.9 59.4)">VD18</text>
<text x="139.8" y="59.6" transform="rotate(-90 139.8 59.6)">OVCJ</text>
<text x="141.7" y="59.9" transform="rotate(-90 141.7 59.9)">PWRJ</text>
<text x="143.7" y="59.4" transform="rotate(-90 143.7 59.4)">LED2</text>
<text x="145.6" y="59.4" transform="rotate(-90 145.6 59.4)">LED1</text>
<text x="147.5" y="58.6" transform="rotate(-90 147.5 58.6)">DRV</text>
<text x="151.4" y="59.6" transform="rotate(-90 151.4 59.6)">VDD5</text>
<text x="153.3" y="59.4" transform="rotate(-90 153.3 59.4)">BUSJ</text>
<text x="159.1" y="58.6" transform="rotate(-90 159.1 58.6)">DPU</text>
<text x="161" y="58.9" transform="rotate(-90 161 58.9)">DMU</text>
<text x="137.9" y="60.3" transform="rotate(-90 137.9 60.3)">TESTJ</text>
<text x="149.5" y="61.7" transform="rotate(-90 149.5 61.7)">VD33_O</text>
<text x="155.2" y="61.1" transform="rotate(-90 155.2 61.1)">VBUSM</text>
<text x="157.2" y="60.5" transform="rotate(-90 157.2 60.5)">XRSTJ</text>
<text x="47.3" y="68.4">MH1</text>
<text x="47.3" y="70.3">MH2 DATA-</text>
<text x="53.2" y="68.4">VCC</text>
<text x="47.3" y="74.2">MH4</text>
<text x="47.3" y="72.3">MH3 DATA+</text>
<text x="53" y="74.2">GND</text>
<text x="135.9" y="74.3" transform="rotate(-90 135.9 74.3)">VSS</text>
<text x="137.9" y="74.3" transform="rotate(-90 137.9 74.3)">XOUT</text>
<text x="139.8" y="74.3" transform="rotate(-90 139.8 74.3)">XIN</text>
<text x="141.7" y="74.3" transform="rotate(-90 141.7 74.3)">DM4</text>
<text x="143.7" y="74.3" transform="rotate(-90 143.7 74.3)">DP4</text>
<text x="145.6" y="74.3" transform="rotate(-90 145.6 74.3)">DM3</text>
<text x="147.5" y="74.3" transform="rotate(-90 147.5 74.3)">DP3</text>
<text x="149.5" y="74.3" transform="rotate(-90 149.5 74.3)">DM2</text>
<text x="151.4" y="74.3" transform="rotate(-90 151.4 74.3)">DP2</text>
<text x="153.3" y="74.3" transform="rotate(-90 153.3 74.3)">DM1</text>
<text x="155.2" y="74.3" transform="rotate(-90 155.2 74.3)">DP1</text>
<text x="157.2" y="74.3" transform="rotate(-90 157.2 74.3)">VD18</text>
<text x="159.1" y="74.3" transform="rotate(-90 159.1 74.3)">VD33</text>
<text x="161" y="74.3" transform="rotate(-90 161 74.3)">REXT</text>
<text x="47.3" y="101.2">MH3 DATA+</text>
<text x="47.3" y="97.3">MH1</text>
<text x="47.3" y="99.3">MH2 DATA-</text>
<text x="53.2" y="97.3">VCC</text>
<text x="47.3" y="103.1">MH4</text>
<text x="53" y="103.1">GND</text>
</g>
<g font-size="1.7" fill="#f00">
<text x="156.7" y="38.2">BUSJ</text>
<text x="156.7" y="40.2">VBUSM</text>
<text x="66" y="42.1">M4</text>
<text x="66" y="44">P4</text>
<text x="93" y="44">DP4</text>
<text x="93" y="42.1">DM4</text>
<text x="149.8" y="46" transform="rotate(-90 149.8 46)">5VD_HUB</text>
<text x="156.7" y="42.1">XRSTJ</text>
<text x="178" y="44">DPU</text>
<text x="178" y="46">DMU</text>
<text x="202.7" y="44.9">USB_DP</text>
<text x="202.7" y="46.8">USB_DM</text>
<text x="67.9" y="69.1">M3</text>
<text x="67.9" y="71.1">P3</text>
<text x="91.1" y="71.1">DP3</text>
<text x="91.1" y="69.1">DM3</text>
<text x="123.9" y="86.5">XSCI</text>
<text x="161.8" y="84.6" transform="rotate(-90 161.8 84.6)">REXT</text>
<text x="138.6" y="92.3" transform="rotate(-90 138.6 92.3)">XSCO</text>
<text x="140.5" y="92.3" transform="rotate(-90 140.5 92.3)">DM4</text>
<text x="142.5" y="92.3" transform="rotate(-90 142.5 92.3)">DP4</text>
<text x="144.4" y="92.3" transform="rotate(-90 144.4 92.3)">DM3</text>
<text x="146.3" y="92.3" transform="rotate(-90 146.3 92.3)">DP3</text>
<text x="148.3" y="92.3" transform="rotate(-90 148.3 92.3)">DM2</text>
<text x="150.2" y="92.3" transform="rotate(-90 150.2 92.3)">DP2</text>
<text x="66" y="98.1">M2</text>
<text x="66" y="100">P2</text>
<text x="91.1" y="100">DP2</text>
<text x="91.1" y="98.1">DM2</text>
<text x="151.9" y="102.3" transform="rotate(90 151.9 102.3)">PCIE-USB_D-</text>
<text x="153.8" y="102.3" transform="rotate(90 153.8 102.3)">PCIE-USB_D+</text>
<text x="114.3" y="111.6">XSCO</text>
<text x="114.3" y="113.5">XSCI</text>
</g>
<text font-size="1.6" fill="#0f0" x="173.7" y="30.2">3.4V</text>
<g font-size="1.6">
<text x="117.8" y="86.2">XOUT</text>
<text x="135.1" y="95.8">XIN</text>
</g>
<text font-size="1.5" fill="#00f" x="122.2" y="98.2">2.5x3.2</text>
<g font-size="1.4">
<text x="30.9" y="1.4">5</text>
<text x="88.8" y="1.4">4</text>
<text x="146.7" y="1.4">3</text>
<text x="204.6" y="1.4">2</text>
<text x="262.6" y="1.4">1</text>
<text x=".5" y="26.1">D</text>
<text x="292" y="26.1">D</text>
<text x=".5" y="71.9">C</text>
<text x="292" y="71.9">C</text>
<text x=".5" y="117.8">B</text>
<text x="292" y="117.8">B</text>
<text x=".5" y="163.6">A</text>
<text x="292" y="163.6">A</text>
<text x="30.9" y="186.8">5</text>
<text x="88.8" y="186.8">4</text>
<text x="146.7" y="186.8">3</text>
<text x="204.6" y="186.8">2</text>
<text x="262.6" y="186.8">1</text>
</g>
<text font-size="1.3" fill="#00f" x="148" y="67.6" transform="rotate(-90 148 67.6)">FE 1.1S</text>
</svg>
